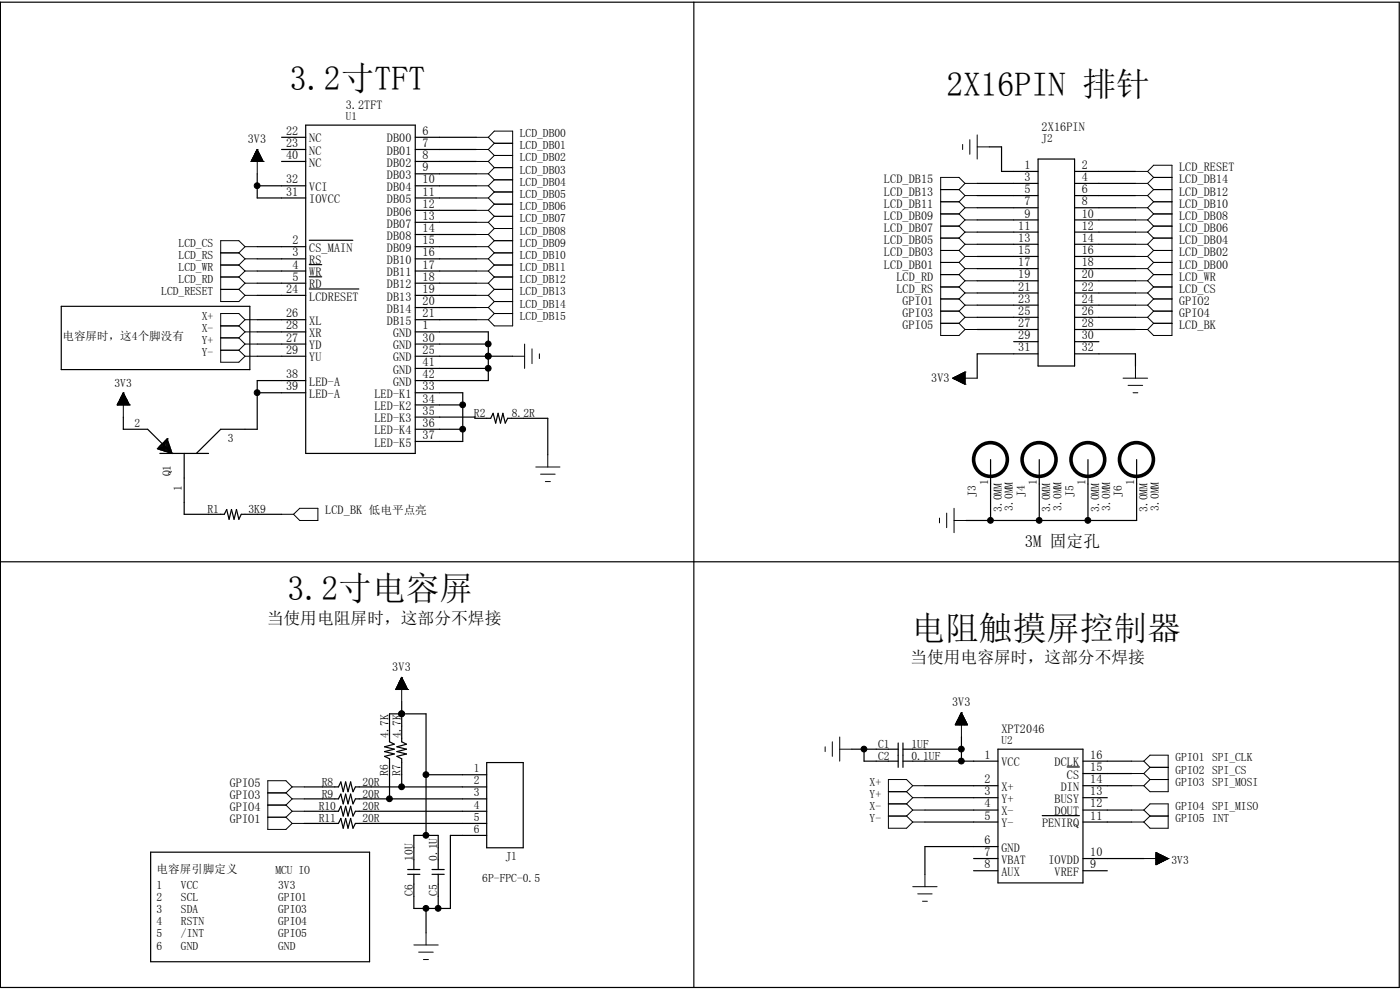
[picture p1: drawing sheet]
<svg xmlns="http://www.w3.org/2000/svg" width="297mm" height="210mm" viewBox="0 0 297 210" stroke-linecap="round" stroke-linejoin="round" font-family="sans-serif">
<g fill="none" stroke="#000" stroke-width=".25">
<path d="M.1 .5h296.7v209h-296.7zM147.2 .5v209M54.6 39.4h10.3M54.6 36.9v5.1h10.3M59.7 29.1h5.2M59.7 31.7h5.2M59.7 34.2h5.2M64.9 26.5h23.2v69.7h-23.2zM88.1 29.1h12.9M88.1 31.7h12.9M88.1 34.2h12.9M88.1 36.9h12.9"/>
<path d="M88.1 39.4h12.9M207.3 38.9h12.9M209.9 31.2h2.6v5.2h7.7M220.2 33.7h7.8v43.9h-7.8zM228 36.4h12.9M228 38.9h12.9M54.6 52.3h10.3M54.6 54.9h10.3M54.6 57.5h10.3M65.6 51h9.2M65.6 56.1h2.6M65.6 58.7h2.6"/>
<path d="M88.1 52.3h12.9M88.1 54.9h12.9M88.1 57.5h12.9M88.1 42h12.9M88.1 44.6h12.9M88.1 47.2h12.9M88.1 49.7h12.9M207.3 41.5h12.9M207.3 44.1h12.9M207.3 46.7h12.9M207.3 49.2h12.9M207.3 51.8h12.9"/>
<path d="M207.3 54.4h12.9M207.3 57h12.9M207.3 59.6h12.9M228 41.5h12.9M228 44.1h12.9M228 46.7h12.9M228 49.2h12.9M228 51.8h12.9M228 54.4h12.9M228 57h12.9M228 59.6h12.9M13 65h40v13.4h-40z"/>
<path d="M54.6 70.4h10.3M54.6 60.1h10.3M54.6 62.7h10.3M54.6 67.8h10.3M54.6 75.6h10.3M54.6 73h10.3M65.6 61.3h10.5M88.1 70.4h15.5v10.3h-15.5M88.1 60.1h12.9M88.1 62.7h12.9M88.1 65.2h12.9M88.1 67.8h12.9"/>
<path d="M88.1 75.6h20.7M88.1 73h15.5M88.1 78.1h15.5M103.6 75.6h.1M207.3 62.1h12.9M207.3 64.7h12.9M207.3 67.3h12.9M207.3 69.9h12.9M215.1 72.5h5.1M220.2 75.1h-12.9v5.1M228 62.1h12.9M228 64.7h12.9"/>
<path d="M228 67.3h12.9M228 69.9h12.9M228 72.5h5.1M228 75.1h12.9v2.5M26.2 88.5v2.6h5.1l5.2 5.1M33.4 95.2h.1M33.4 95.2l3.1 1M33.4 95.2h2.7M33.7 94.9h2.3M33.7 94.9v.4M33.9 96.2h10.3M33.9 94.7h2.1v1.4"/>
<path d="M33.9 94.6v.8M34 95.4h2.2v.7M34.2 94.4h1.7M34.2 94.4v1M34.4 94.1h1.4M34.4 94.1v1.4M34.7 95.6v-1.7h1v2M34.8 95.7h1.5M34.9 93.6h.7M34.9 93.6v2.1M35.2 93.4h.3M35.2 93.3v2.5"/>
<path d="M35.5 93.1h.1M35.5 93.1l1 3.1M35.5 93.1l-2.1 2.1M35.5 93.1v2.8M35.6 95.9h.8M36.5 96.2h.1M39.1 96.2v12.9h8.5l.5-1 .5 2.1 .5-2.1 .6 2.1 .5-2.1 .5 2.1 .5-1.1h8.5M54.6 83.3h10.3M64.9 80.7h-10.3v10.4h-7.8l-5.1 5.1M88.1 83.3h10.1v10.3h-10.1M88.1 85.9h10.1M88.1 88.5h12.7v.2h3.3l.5-1 .6 2 .5-2 .5 2 .5-2 .5 2 .5-1h8.5v7.8"/>
<path d="M88.1 91.1h10.1M210.1 97.5v12.9M220.5 97.5v12.9M230.8 97.5v12.9M241.1 97.5v12.9h-36.1M.1 119.2h296.7M85.2 151.4h.1M85.2 148.8v8.6l1 .5-2 .5 2 .5-2 .5 2 .5-2 .5 1 .6v5.9M180.7 158.9h9.8M183.3 158.9v2.6h7.2M190.5 157.6v5.2M191.6 158.9h12.4"/>
<path d="M191.6 157.6v5.2M204 156.3v5.2M211.7 158.9h18v28.4h-18zM64.6 166.9h7.2l.5-1 .5 2 .5-2 .5 2 .6-2 .5 2 .5-1h27.9M64.6 169.5h7.2l.5-1.1 .5 2.1 .5-2.1 .5 2.1 .6-2.1 .5 2.1 .5-1h27.9M64.6 172.1h7.2l.5-1.1 .5 2.1 .5-2.1 .5 2.1 .6-2.1 .5 2.1 .5-1h27.9M64.6 174.7h7.2l.5-1.1 .5 2.1 .5-2.1 .5 2.1 .6-2.1 .5 2.1 .5-1h27.9M82.6 169.5v-8.5l-1-.6 2.1-.5-2.1-.5 2.1-.5-2.1-.5 2.1-.5-1.1-.5v-6h7.8v25.8M90.4 164.3h12.9M103.3 177.2h-7.8v15.5h-7.7v-7.2M103.3 161.8h7.7v18h-7.7zM191.6 161.5h20.1"/>
<path d="M196.2 166.7h15.5M196.2 169.2h15.5M196.2 171.8h15.5M196.2 174.4h15.5M211.7 179.6h-15.5v5.9M221.1 173h7.9M226.4 162.7h2.6M229.7 161.5h10.4M229.7 166.7h10.4M229.7 169.2h5.2M229.7 171.8h10.4M229.7 174.4h10.4"/>
<path d="M229.7 164.1h10.4M32 180.8h46.4v23.2h-46.4zM86.5 185.5h2.6M86.5 184.4h2.6M87.8 184.4v-7.2h5.2v7.2M90.4 192.7v5.2M91.7 185.5h2.5M91.7 184.4h2.5M93 185.5v7.2M206.5 182.1h5.2M206.5 184.7h5.2M229.7 182.1h13"/>
<path d="M229.7 184.7h5.2"/>
</g>
<g fill="none" stroke="#000" stroke-width=".76">
<circle cx="210.1" cy="97.5" r="3.6"/>
<circle cx="220.4" cy="97.5" r="3.6"/>
<circle cx="230.8" cy="97.5" r="3.6"/>
<circle cx="241.1" cy="97.5" r="3.6"/>
</g>
<g fill="none" stroke="#000" stroke-width=".21">
<path d="M53.3 34.2h.1M53.3 34.2h2.5M53.4 34.1h2.3v.1M53.5 33.9h2.1v.3M53.5 33.8v.4M53.5 33.8h2.1M53.6 33.7h1.9v.5M53.6 33.6v.6M53.6 33.6h1.9M53.7 33.5h1.7v.7M53.7 33.4v.8M53.7 33.4h1.7"/>
<path d="M53.8 33.3h1.5M53.8 33.2v1M53.8 33.2h1.5M53.9 33.1h1.3M53.9 33v1.2M53.9 33h1.3M54 32.9h1.1v1.3M54 32.7v1.5M54 32.8h1.1M54.1 32.7h.9M54.1 32.5v1.7M54.1 32.6h.8"/>
<path d="M54.2 32.5h.7M54.2 32.3v1.9M54.2 32.3h.7M54.3 32.3h.5M54.3 32.1v2.1M54.3 32.2h.5M54.4 32h.3M54.4 31.9v2.3M54.5 31.8h.1M54.5 31.7v2.5M54.6 31.7h.1M54.6 31.7v5.2"/>
<path d="M54.6 31.7l-1.3 2.5M54.6 31.7l1.2 2.5M54.6 31.8v2.4M54.7 32v2.2M54.8 32.2v2M54.9 32.4v1.8M55 32.6v1.6M55.2 33.1v1.1M55.3 33.2v1M55.7 34h-2.3v.2M55.8 34.2h.1M101 29.1h2.6"/>
<path d="M101 31.7h2.6M101 34.2h2.6M101 36.9h2.6M101 39.4h2.6M103.6 29.1l1.3-1.3h3.9v41.3h-3.9l-1.3-1.3M103.6 29.1l1.3 1.3M103.6 31.7l1.3 1.3M103.6 34.2l1.3 1.4M103.6 36.9l1.3 1.2M103.6 39.4l1.3 1.3M104.9 30.4h3.9M104.9 33h3.9"/>
<path d="M104.9 30.4l-1.3 1.3M104.9 35.6h3.9M104.9 33l-1.3 1.2M104.9 38.1h3.9M104.9 35.6l-1.3 1.3M104.9 38.1l-1.3 1.3M204.2 30.6v1.1M204.7 38.9h2.6M204.7 38.9l-1.2 1.3M204.7 38.9l-1.2-1.3h-3.9v33.6h3.9l1.2-1.3M205.7 29.6v3.1M207.3 31.2h2.6"/>
<path d="M207.3 28.6v5.1M240.9 38.9h2.6M240.9 36.4h2.6M243.5 36.4l1.2-1.3h3.9v36.1h-3.9l-1.2-1.3M243.5 36.4l1.2 1.2M243.5 38.9l1.2 1.3M244.7 37.6h3.9M244.7 37.6l-1.2 1.3M46.8 53.6h3.9M46.8 56.2h3.9M46.8 58.8h3.9M50.7 53.6l1.3 1.3"/>
<path d="M50.7 56.2l1.3 1.3M50.7 58.8l1.3 1.3M52 52.3h2.6M52 52.3l-1.3 1.3M52 52.3l-1.3-1.2h-3.9v12.9h3.9l1.3-1.3M52 54.9h2.6M52 54.9l-1.3 1.3M52 57.5h2.6M52 57.5l-1.3 1.3M101 52.3h2.6M101 54.9h2.6M101 57.5h2.6"/>
<path d="M101 42h2.6M101 44.6h2.6M101 47.2h2.6M101 49.7h2.6M103.6 42l1.3 1.3M103.6 44.6l1.3 1.3M103.6 47.2l1.3 1.3M103.6 49.7l1.3 1.4M103.6 52.3l1.3 1.3M103.6 54.9l1.3 1.3M103.6 57.5l1.3 1.3M104.9 53.6h3.9"/>
<path d="M104.9 51.1h3.9M104.9 56.2h3.9M104.9 58.8h3.9M104.9 40.7h3.9M104.9 43.3h3.9M104.9 40.7l-1.3 1.3M104.9 45.9h3.9M104.9 43.3l-1.3 1.3M104.9 48.5h3.9M104.9 45.9l-1.3 1.3M104.9 48.5l-1.3 1.2M104.9 51.1l-1.3 1.2"/>
<path d="M104.9 53.6l-1.3 1.3M104.9 56.2l-1.3 1.3M104.9 58.8l-1.3 1.3M199.6 40.2h3.9M199.6 42.8h3.9M199.6 45.4h3.9M199.6 48h3.9M199.6 50.5h3.9M199.6 53.1h3.9M199.6 55.7h3.9M199.6 58.3h3.9M203.5 40.2l1.2 1.3"/>
<path d="M203.5 42.8l1.2 1.3M203.5 45.4l1.2 1.3M203.5 48l1.2 1.2M203.5 50.5l1.2 1.3M203.5 53.1l1.2 1.3M203.5 55.7l1.2 1.3M203.5 58.3l1.2 1.3M204.7 41.5h2.6M204.7 41.5l-1.2 1.3M204.7 44.1h2.6M204.7 44.1l-1.2 1.3M204.7 46.7h2.6"/>
<path d="M204.7 46.7l-1.2 1.3M204.7 49.2h2.6M204.7 49.2l-1.2 1.3M204.7 51.8h2.6M204.7 51.8l-1.2 1.3M204.7 54.4h2.6M204.7 54.4l-1.2 1.3M204.7 57h2.6M204.7 57l-1.2 1.3M204.7 59.6h2.6M204.7 59.6l-1.2 1.3M240.9 41.5h2.6"/>
<path d="M240.9 44.1h2.6M240.9 46.7h2.6M240.9 49.2h2.6M240.9 51.8h2.6M240.9 54.4h2.6M240.9 57h2.6M240.9 59.6h2.6M243.5 41.5l1.2 1.3M243.5 44.1l1.2 1.3M243.5 46.7l1.2 1.3M243.5 49.2l1.2 1.3M243.5 51.8l1.2 1.3"/>
<path d="M243.5 54.4l1.2 1.3M243.5 57l1.2 1.3M243.5 59.6l1.2 1.3M244.7 40.2h3.9M244.7 42.8h3.9M244.7 45.4h3.9M244.7 48h3.9M244.7 50.5h3.9M244.7 53.1h3.9M244.7 55.7h3.9M244.7 58.3h3.9M244.7 40.2l-1.2 1.3"/>
<path d="M244.7 42.8l-1.2 1.3M244.7 45.4l-1.2 1.3M244.7 48l-1.2 1.2M244.7 50.5l-1.2 1.3M244.7 53.1l-1.2 1.3M244.7 55.7l-1.2 1.3M244.7 58.3l-1.2 1.3M46.8 61.4h3.9M46.8 74.3h3.9M46.8 71.7h3.9M46.8 69.1h3.9M50.7 61.4l1.3 1.3"/>
<path d="M50.7 71.7l1.3 1.3M50.7 74.3l1.3 1.3M50.7 69.1l1.3 1.3M52 67.8l-1.3-1.3h-3.9v10.3h3.9l1.3-1.2M52 60.1h2.6M52 60.1l-1.3 1.3M52 62.7h2.6M52 73h2.6M52 73l-1.3 1.3M52 75.6h2.6M52 67.8h2.6M52 67.8l-1.3 1.3"/>
<path d="M52 70.4h2.6M52 70.4l-1.3 1.3M101 60.1h2.6M101 62.7h2.6M101 67.8h2.6M101 65.2h2.6M103.6 60.1l1.3 1.3M103.6 62.7l1.3 1.3M103.6 65.2l1.3 1.3M104.9 61.4h3.9M104.9 64h3.9M104.9 66.5h3.9"/>
<path d="M104.9 61.4l-1.3 1.3M104.9 64l-1.3 1.2M104.9 66.5l-1.3 1.3M108.8 75.6h2.5M111.3 73v5.1M112.9 74v3.1M114.4 75.1v1M199.6 60.9h3.9M199.6 63.4h3.9M199.6 66h3.9M199.6 68.6h3.9M202.6 79.9v.6"/>
<path d="M202.6 79.9h2.1M202.7 79.9v.6M202.8 79.8v.8M202.9 79.8h1.8M202.9 79.8v.8l1.8 .1M203 79.8v.9M203.1 79.8h1.6M203.1 79.7v1M203.2 79.6v1.2M203.3 79.6h1.4M203.3 79.6v1.2M203.5 79.5v1.4h1.2"/>
<path d="M203.5 60.9l1.2 1.2M203.5 63.4l1.2 1.3M203.5 66l1.2 1.3M203.5 68.6l1.2 1.3M203.5 79.5h1.2M203.5 79.5v1.4M203.6 79.4v1.6h1.1M203.7 79.4h1M203.8 79.4v1.6M203.8 79.3v1.8h.9M203.9 79.3h.8M204 79.3v1.9"/>
<path d="M204 79.2v2h.7M204.1 79.2h.6M204.1 79.2v2M204.3 79.1v2.2h.4M204.3 79.1h.4M204.4 79.1v2.2M204.5 79v2.4h.2M204.5 79h.2M204.6 79v2.4M204.7 78.9v2.6M204.7 78.9h.1M204.7 62.1h2.6"/>
<path d="M204.7 62.1l-1.2 1.3M204.7 64.7h2.6M204.7 64.7l-1.2 1.3M204.7 67.3h2.6M204.7 67.3l-1.2 1.3M204.7 69.9h2.6M204.7 78.9l-2.6 1.3M240.9 62.1h2.6M240.9 64.7h2.6M240.9 67.3h2.6M240.9 69.9h2.6M240.9 77.6v2.6"/>
<path d="M243.5 62.1l1.2 1.3M243.5 64.7l1.2 1.3M243.5 67.3l1.2 1.3M244.7 60.9h3.9M244.7 63.4h3.9M244.7 66h3.9M244.7 68.6h3.9M244.7 60.9l-1.2 1.2M244.7 63.4l-1.2 1.3M244.7 66l-1.2 1.3M244.7 68.6l-1.2 1.3M24.8 85.9h.1"/>
<path d="M24.8 85.9h2.7M24.9 85.9h2.5M25 85.7h2.3v.2M25 85.6v.3M25 85.6h2.3M25.1 85.5h2.2v.4M25.2 85.3h1.9M25.2 85.2v.7M25.2 85.2h1.9M25.3 85.1h1.8M25.3 85v.9M25.4 85h1.6"/>
<path d="M25.4 84.9h1.6v1M25.4 84.8v1.1M25.4 84.8h1.5M25.5 84.7h1.3M25.5 84.6v1.3M25.6 84.6h1.2M25.6 84.5h1.1M25.6 84.3v1.6M25.7 84.4h1M25.7 84.3h.9M25.7 84.1v1.8M25.7 84.2h.9"/>
<path d="M25.8 84.1h.7M25.8 83.9v2M25.9 84h.6M25.9 83.9h.5M25.9 83.7v2.2M26 83.8h.4M26 83.7h.3M26 83.5v2.4M26.1 83.6h.1M26.1 83.5h.1M26.1 83.3v2.6M26.2 83.4h.1"/>
<path d="M26.2 83.3v5.2M26.2 83.3l-1.4 2.6M26.2 83.3l1.3 2.6M26.2 83.4v2.5M26.3 83.6v2.3M26.4 83.8v2.1M26.5 84v1.9M26.6 84.2v1.7M26.7 84.5v1.4M26.8 84.6v1.3M27.1 85v.9M27.1 85.3v.6"/>
<path d="M27.2 85.4h-2.1v.5M27.5 85.9h.1M113.7 99.1h5.1M116.2 96.5v2.6M202.1 80.2l2.6 1.3M202.2 80.1v.2M202.2 80.1h2.5M202.3 80.1v.2M202.4 80.4h2.3M202.4 80.1v.3M202.4 80.1h2.3M202.5 80v.4"/>
<path d="M202.6 80.5h2.1M202.8 80.6h1.9M203.2 80.8h1.5M204.7 81.5h.1M207.3 80.2l-5.2 .1M238.3 80.2h5.2M239.3 81.7h3.1M240.4 83.3h1M59.7 109.1h2.6M62.3 109.1l1.3-1.3h3.8v2.6h-3.8zM114.7 100.6h3.1M115.7 102.2h1.1"/>
<path d="M199.3 109.9v1M200.8 108.8v3.1M202.4 110.4h2.6M202.4 107.8v5.2M83.9 146.3h.1M83.9 146.3h2.6M84 146.2h2.4M84 146.1h2.4M84 146v.3M84.1 146h2.3M84.1 145.9h2.2M84.1 145.8v.5"/>
<path d="M84.2 145.8h2M84.2 145.7h2v.6M84.2 145.6v.7M84.3 145.6h1.8M84.3 145.5h1.8v.8M84.3 145.4v.9M84.4 145.4h1.6M84.5 145.3h1.5M84.5 145.2v1.1M84.5 145.2h1.4M84.5 145.1h1.4v1.2M84.5 144.9v1.4"/>
<path d="M84.6 144.9h1.3M84.6 144.9h1.2v1.4M84.6 144.7v1.6M84.7 144.8h1M84.8 144.7h.9v1.6M84.8 144.5v1.8M84.8 144.6h.8M84.8 144.4h.8v1.9M84.8 144.3v2M84.9 144.4h.6M85 144.3h.5M85 144.1v2.2"/>
<path d="M85 144.1h.4M85 144.1h.3M85 143.9v2.4M85.1 143.9h.2M85.1 143.8h.2M85.1 143.7v2.6M85.2 143.8h.1M85.2 143.7v5.1M85.2 143.7l-1.3 2.6M85.2 143.7l1.3 2.6M85.3 143.8v2.5M85.3 144v2.3"/>
<path d="M85.5 144.2v2.1M86 145.2v1.1M86.3 145.8v.5M86.4 146v.3M86.5 146.3h.1M175 158.4v1M176.6 157.4v3M178.1 158.9h2.6M178.1 156.3v5.2M202.7 153.7l2.5 .1M202.7 153.6v.2M202.8 153.5h2.3"/>
<path d="M202.8 153.4h2.3v.4M202.8 153.4v.4M202.9 153.3h2.1M202.9 153.2h2.1v.6M202.9 153.2v.6M203 153.1h1.9M203 153h1.9v.8M203 153v.8M203.1 152.9h1.8M203.1 152.8h1.7v1M203.1 152.8v1M203.2 152.7h1.5"/>
<path d="M203.2 152.6h1.5v1.2M203.2 152.6v1.2M203.3 152.5h1.3M203.3 152.4h1.3v1.4M203.3 152.3v1.5M203.4 152.3h1.1M203.5 152.2h1v1.6M203.5 152.1v1.7M203.5 152.1h.9M203.5 152h.9v1.8M203.5 151.9v1.9M203.6 151.9h.7"/>
<path d="M203.6 151.8h.7v2M203.6 151.7v2.1M203.7 151.7h.5M203.8 151.6h.3v2.2M203.8 151.5v2.3M203.8 151.5h.3M203.8 151.4h.2v2.4M203.8 151.3v2.5M203.9 151.3h.1M204 151.2h.1M204 151.2v5.1M204 151.2l1.2 2.6h-2.6z"/>
<path d="M56.8 168.2h3.9M56.8 170.8h3.9M56.8 173.4h3.9M60.7 168.2l1.3 1.3M60.7 170.8l1.3 1.3M60.7 173.4l1.3 1.3M62 166.9h2.6M62 166.9l-1.3 1.3M62 166.9l-1.3-1.3h-3.9v10.3h3.9l1.3-1.2M62 169.5h2.6M62 169.5l-1.3 1.3M62 172.1h2.6"/>
<path d="M62 172.1l-1.3 1.3M62 174.7h2.6M188.5 167.9h3.8M188.5 173.1h3.8M188.5 170.5h3.8M192.3 167.9l1.3 1.3M192.3 170.5l1.3 1.3M192.3 173.1l1.3 1.3M193.6 166.7l-1.3-1.3h-3.8v10.3h3.8l1.3-1.3M193.6 166.7h2.6M193.6 171.8h2.6M193.6 174.4h2.6"/>
<path d="M193.6 166.7l-1.3 1.2M193.6 169.2h2.6M193.6 169.2l-1.3 1.3M193.6 171.8l-1.3 1.3M240.1 161.5h2.6M240.1 164.1h2.6M240.1 166.7h2.6M240.1 171.8h2.6M240.1 174.4h2.6M242.7 161.5l1.3 1.3M242.7 161.5l1.3-1.3h3.8v7.7h-3.8l-1.3-1.2M242.7 171.8l1.3-1.3h3.8v5.2h-3.8l-1.3-1.3"/>
<path d="M242.7 164.1l1.3 1.3M242.7 171.8l1.3 1.3M244 162.8h3.8M244 165.4h3.8M244 162.8l-1.3 1.3M244 165.4l-1.3 1.3M244 173.1h3.8M244 173.1l-1.3 1.3M90.4 197.9v2.5M193.6 188.1h5.2M194.7 189.6h3M195.7 191.2h1"/>
<path d="M196.2 185.5v2.6M242.7 182.1h5.1M245.2 180.8l2.6 1.3-2.6 1.3zM245.2 183.4h.2M245.2 183.3h.4M245.2 183.2h.6M245.2 181.2h.8v1.8h-.8M245.2 181.3h1v1.7h-1M245.2 181.4h1.2v1.5h-1.2M245.2 182.8h1.5M245.2 182.5h1.9M245.2 182.3h2.3"/>
<path d="M245.2 182.2h2.5M245.2 182h2.4v.2M245.2 181.9h2.2v.4M245.2 181.8h2v.6M245.2 181.7h1.8v.8M245.2 181.6h1.6v1M245.2 181.5h1.4v1.3M245.2 181.1h.5v2.1M245.2 181h.4v2.3M245.2 180.9h.2v2.5M245.4 180.9v2.4M245.7 181v2.2"/>
<path d="M245.9 181.1v2M246.1 181.3v1.7M246.3 181.4v1.5M246.5 181.5v1.3M246.7 181.6v1.1M246.9 181.7v.9h-1.7M247.1 181.8v.7M247.3 181.9v.5h-2.1M247.5 182v.3M247.7 182.1v.1M247.8 182.1h.1M87.8 200.4h5.2"/>
<path d="M88.8 202h3.1M89.8 203.5h1.1"/>
</g>
<g fill="#000" stroke="#000" stroke-width=".21">
<circle cx="54.5" cy="39.4" r=".61"/>
<circle cx="103.6" cy="78.1" r=".61"/>
<circle cx="103.6" cy="73" r=".61"/>
<circle cx="103.6" cy="75.5" r=".61"/>
<circle cx="54.5" cy="83.3" r=".61"/>
<circle cx="98.1" cy="85.9" r=".61"/>
<circle cx="98.1" cy="91" r=".61"/>
<circle cx="210.1" cy="110.4" r=".61"/>
<circle cx="220.5" cy="110.4" r=".61"/>
<circle cx="230.8" cy="110.4" r=".61"/>
<circle cx="85.2" cy="151.4" r=".61"/>
<circle cx="183.3" cy="158.9" r=".61"/>
<circle cx="203.9" cy="158.9" r=".61"/>
<circle cx="82.6" cy="169.4" r=".61"/>
<circle cx="85.2" cy="166.9" r=".61"/>
<circle cx="90.4" cy="164.3" r=".61"/>
<circle cx="90.4" cy="177.2" r=".61"/>
<circle cx="203.9" cy="161.4" r=".61"/>
<circle cx="90.4" cy="192.7" r=".61"/>
<circle cx="92.9" cy="192.7" r=".61"/>
</g>
<g font-size="7.2">
<text x="61.5" y="19.1">3.2寸TFT</text>
<text x="200.8" y="20.4">2X16PIN 排针</text>
<text x="61" y="127.2">3.2寸电容屏</text>
<text x="193.4" y="135.7">电阻触摸屏控制器</text>
</g>
<g font-size="3.6">
<text x="217.4" y="116.1">3M 固定孔</text>
<text x="56.6" y="132.3">当使用电阻屏时，这部分不焊接</text>
<text x="193.1" y="140.6">当使用电容屏时，这部分不焊接</text>
</g>
<g font-size="2.6">
<text x="73.4" y="23.2">3.2TFT</text>
<text x="60.7" y="28.6">22</text>
<text x="89.7" y="28.6">6</text>
<text x="221" y="27.8">2X16PIN</text>
<text x="52.6" y="30.4">3V3</text>
<text x="60.7" y="31.2">23</text>
<text x="60.7" y="33.7">40</text>
<text x="65.6" y="30.2">NC</text>
<text x="65.6" y="32.8">NC</text>
<text x="65.6" y="35.3">NC</text>
<text x="82.1" y="30.2">DB00</text>
<text x="82.1" y="32.8">DB01</text>
<text x="82.1" y="35.3">DB02</text>
<text x="89.7" y="31.2">7</text>
<text x="89.7" y="33.7">8</text>
<text x="217.3" y="35.8">1</text>
<text x="229.5" y="35.8">2</text>
<text x="60.7" y="41.5">31</text>
<text x="60.7" y="38.9">32</text>
<text x="65.6" y="40.5">VCI</text>
<text x="82.1" y="38">DB03</text>
<text x="82.1" y="40.5">DB04</text>
<text x="89.7" y="36.4">9</text>
<text x="89.7" y="38.9">10</text>
<text x="89.7" y="41.5">11</text>
<text x="187.5" y="38.9">LCD_DB15</text>
<text x="187.5" y="41.5">LCD_DB13</text>
<text x="217.3" y="38.4">3</text>
<text x="217.3" y="41">5</text>
<text x="229.5" y="38.4">4</text>
<text x="229.5" y="41">6</text>
<text x="250.1" y="36.4">LCD_RESET</text>
<text x="250.1" y="38.9">LCD_DB14</text>
<text x="250.1" y="41.5">LCD_DB12</text>
<text x="65.6" y="43.1">IOVCC</text>
<text x="82.1" y="43.1">DB05</text>
<text x="82.1" y="45.7">DB06</text>
<text x="89.7" y="44.1">12</text>
<text x="89.7" y="46.7">13</text>
<text x="187.5" y="44.1">LCD_DB11</text>
<text x="187.5" y="46.7">LCD_DB09</text>
<text x="217.3" y="43.6">7</text>
<text x="217.3" y="46.1">9</text>
<text x="229.5" y="43.6">8</text>
<text x="229.5" y="46.1">10</text>
<text x="250.1" y="44.1">LCD_DB10</text>
<text x="250.1" y="46.7">LCD_DB08</text>
<text x="62" y="51.8">2</text>
<text x="65.6" y="53.4">CS_MAIN</text>
<text x="82.1" y="48.3">DB07</text>
<text x="82.1" y="50.8">DB08</text>
<text x="82.1" y="53.4">DB09</text>
<text x="89.7" y="49.2">14</text>
<text x="89.7" y="51.8">15</text>
<text x="187.5" y="49.2">LCD_DB07</text>
<text x="187.5" y="51.8">LCD_DB05</text>
<text x="216" y="48.7">11</text>
<text x="216" y="51.3">13</text>
<text x="216" y="53.9">15</text>
<text x="229.5" y="48.7">12</text>
<text x="229.5" y="51.3">14</text>
<text x="229.5" y="53.9">16</text>
<text x="250.1" y="49.2">LCD_DB06</text>
<text x="250.1" y="51.8">LCD_DB04</text>
<text x="62" y="54.4">3</text>
<text x="62" y="57">4</text>
<text x="62" y="59.6">5</text>
<text x="65.6" y="56">RS</text>
<text x="65.6" y="58.6">WR</text>
<text x="82.1" y="56">DB10</text>
<text x="82.1" y="58.6">DB11</text>
<text x="89.7" y="54.4">16</text>
<text x="89.7" y="57">17</text>
<text x="89.7" y="59.6">18</text>
<text x="187.5" y="54.4">LCD_DB03</text>
<text x="187.5" y="57">LCD_DB01</text>
<text x="190.2" y="59.6">LCD_RD</text>
<text x="216" y="56.5">17</text>
<text x="216" y="59.1">19</text>
<text x="229.5" y="56.5">18</text>
<text x="229.5" y="59.1">20</text>
<text x="250.1" y="54.4">LCD_DB02</text>
<text x="250.1" y="57">LCD_DB00</text>
<text x="250.1" y="59.6">LCD_WR</text>
<text x="60.7" y="62.1">24</text>
<text x="65.6" y="61.2">RD</text>
<text x="65.6" y="63.8">LCDRESET</text>
<text x="82.1" y="61.2">DB12</text>
<text x="82.1" y="63.8">DB13</text>
<text x="89.7" y="62.1">19</text>
<text x="89.7" y="64.7">20</text>
<text x="190.2" y="62.1">LCD_RS</text>
<text x="191.5" y="64.7">GPIO1</text>
<text x="216" y="61.6">21</text>
<text x="216" y="64.2">23</text>
<text x="229.5" y="61.6">22</text>
<text x="229.5" y="64.2">24</text>
<text x="250.1" y="62.1">LCD_CS</text>
<text x="250.1" y="64.7">GPIO2</text>
<text x="60.7" y="67.3">26</text>
<text x="60.7" y="69.9">28</text>
<text x="65.6" y="68.9">XL</text>
<text x="65.6" y="71.5">XR</text>
<text x="82.1" y="66.3">DB14</text>
<text x="82.1" y="68.9">DB15</text>
<text x="83.4" y="71.5">GND</text>
<text x="89.7" y="69.9">1</text>
<text x="89.7" y="67.3">21</text>
<text x="191.5" y="67.3">GPIO3</text>
<text x="191.5" y="69.9">GPIO5</text>
<text x="216" y="66.8">25</text>
<text x="216" y="69.4">27</text>
<text x="216" y="71.9">29</text>
<text x="229.5" y="66.8">26</text>
<text x="229.5" y="69.4">28</text>
<text x="229.5" y="71.9">30</text>
<text x="250.1" y="67.3">GPIO4</text>
<text x="250.1" y="69.9">LCD_BK</text>
<text x="60.7" y="72.5">27</text>
<text x="60.7" y="75.1">29</text>
<text x="65.6" y="74.1">YD</text>
<text x="65.6" y="76.7">YU</text>
<text x="83.4" y="76.7">GND</text>
<text x="83.4" y="74.1">GND</text>
<text x="89.7" y="75.1">25</text>
<text x="89.7" y="72.5">30</text>
<text x="89.7" y="77.6">41</text>
<text x="216" y="74.5">31</text>
<text x="229.5" y="74.5">32</text>
<text x="60.7" y="80.2">38</text>
<text x="60.7" y="82.8">39</text>
<text x="65.6" y="81.8">LED-A</text>
<text x="83.4" y="79.2">GND</text>
<text x="83.4" y="81.8">GND</text>
<text x="89.7" y="82.8">33</text>
<text x="89.7" y="80.2">42</text>
<text x="197.6" y="81">3V3</text>
<text x="65.6" y="84.4">LED-A</text>
<text x="79.5" y="84.4">LED-K1</text>
<text x="79.5" y="87">LED-K2</text>
<text x="79.5" y="89.6">LED-K3</text>
<text x="89.7" y="85.4">34</text>
<text x="89.7" y="87.9">35</text>
<text x="79.5" y="92.2">LED-K4</text>
<text x="79.5" y="94.7">LED-K5</text>
<text x="89.7" y="90.6">36</text>
<text x="89.7" y="93.1">37</text>
<text x="69" y="109.1">LCD_BK 低电平点亮</text>
<text x="83.2" y="142.4">3V3</text>
<text x="202" y="149.9">3V3</text>
<text x="212.5" y="155.6">XPT2046</text>
<text x="208.8" y="161">1</text>
<text x="231.3" y="161">16</text>
<text x="48.7" y="166.9">GPIO5</text>
<text x="208.8" y="166.1">2</text>
<text x="212.5" y="162.6">VCC</text>
<text x="212.5" y="167.8">X+</text>
<text x="223.7" y="162.6">DCLK</text>
<text x="225" y="167.8">DIN</text>
<text x="226.4" y="165.2">CS</text>
<text x="231.3" y="166.1">14</text>
<text x="231.3" y="163.6">15</text>
<text x="48.7" y="169.5">GPIO3</text>
<text x="48.7" y="172.1">GPIO4</text>
<text x="208.8" y="168.7">3</text>
<text x="208.8" y="171.3">4</text>
<text x="208.8" y="173.9">5</text>
<text x="212.5" y="170.3">Y+</text>
<text x="212.5" y="172.9">X-</text>
<text x="223.7" y="172.9">DOUT</text>
<text x="223.7" y="170.3">BUSY</text>
<text x="231.3" y="173.9">11</text>
<text x="231.3" y="171.3">12</text>
<text x="231.3" y="168.7">13</text>
<text x="48.7" y="174.7">GPIO1</text>
<text x="208.8" y="179">6</text>
<text x="212.5" y="175.5">Y-</text>
<text x="221.1" y="175.5">PENIRQ</text>
<text x="208.8" y="181.6">7</text>
<text x="208.8" y="184.2">8</text>
<text x="212.5" y="180.7">GND</text>
<text x="212.5" y="183.2">VBAT</text>
<text x="212.5" y="185.8">AUX</text>
<text x="222.4" y="183.2">IOVDD</text>
<text x="223.7" y="185.8">VREF</text>
<text x="231.3" y="184.2">9</text>
<text x="231.3" y="181.6">10</text>
</g>
<g font-size="2.5">
<text x="110.3" y="29.1">LCD_DB00</text>
<text x="110.3" y="31.7">LCD_DB01</text>
<text x="110.3" y="34.2">LCD_DB02</text>
<text x="110.3" y="36.9">LCD_DB03</text>
<text x="110.3" y="39.4">LCD_DB04</text>
<text x="110.3" y="42">LCD_DB05</text>
<text x="110.3" y="44.6">LCD_DB06</text>
<text x="110.3" y="47.2">LCD_DB07</text>
<text x="37.9" y="52.3">LCD_CS</text>
<text x="110.3" y="49.7">LCD_DB08</text>
<text x="110.3" y="52.3">LCD_DB09</text>
<text x="37.9" y="54.9">LCD_RS</text>
<text x="37.9" y="57.5">LCD_WR</text>
<text x="110.3" y="54.9">LCD_DB10</text>
<text x="110.3" y="57.5">LCD_DB11</text>
<text x="34.2" y="62.7">LCD_RESET</text>
<text x="37.9" y="60.1">LCD_RD</text>
<text x="110.3" y="60.1">LCD_DB12</text>
<text x="110.3" y="62.7">LCD_DB13</text>
<text x="110.3" y="65.2">LCD_DB14</text>
<text x="42.8" y="67.8">X+</text>
<text x="42.8" y="70.4">X-</text>
<text x="110.3" y="67.8">LCD_DB15</text>
<text x="13.2" y="72.2">电容屏时，这4个脚没有</text>
<text x="42.8" y="73">Y+</text>
<text x="42.8" y="75.6">Y-</text>
<text x="24.3" y="82">3V3</text>
<text x="100.5" y="88.5">R2</text>
<text x="108.6" y="88.5">8.2R</text>
<text x="28.5" y="90.6">2</text>
<text x="48.3" y="93.7">3</text>
<text x="36.2" y="101" transform="rotate(-90 36.2 101)">Q1</text>
<text x="38.6" y="104.1" transform="rotate(-90 38.6 104.1)">1</text>
<text x="207" y="105.4" transform="rotate(-90 207 105.4)">J3</text>
<text x="209.6" y="102.9" transform="rotate(-90 209.6 102.9)">1</text>
<text x="217.4" y="105.4" transform="rotate(-90 217.4 105.4)">J4</text>
<text x="220" y="102.9" transform="rotate(-90 220 102.9)">1</text>
<text x="227.7" y="105.4" transform="rotate(-90 227.7 105.4)">J5</text>
<text x="230.2" y="102.9" transform="rotate(-90 230.2 102.9)">1</text>
<text x="238" y="105.4" transform="rotate(-90 238 105.4)">J6</text>
<text x="240.6" y="102.9" transform="rotate(-90 240.6 102.9)">1</text>
<text x="44" y="108.8">R1</text>
<text x="52.7" y="108.9">3K9</text>
<text x="212.5" y="108.6" transform="rotate(-90 212.5 108.6)">3.0MM</text>
<text x="214.8" y="108.3" transform="rotate(-90 214.8 108.3)">3.0MM</text>
<text x="222.8" y="108.6" transform="rotate(-90 222.8 108.6)">3.0MM</text>
<text x="225.2" y="108.3" transform="rotate(-90 225.2 108.3)">3.0MM</text>
<text x="233.2" y="108.6" transform="rotate(-90 233.2 108.6)">3.0MM</text>
<text x="235.5" y="108.3" transform="rotate(-90 235.5 108.3)">3.0MM</text>
<text x="243.5" y="108.6" transform="rotate(-90 243.5 108.6)">3.0MM</text>
<text x="245.8" y="108.3" transform="rotate(-90 245.8 108.3)">3.0MM</text>
<text x="82.4" y="156.5" transform="rotate(-90 82.4 156.5)">4.7K</text>
<text x="85" y="156.5" transform="rotate(-90 85 156.5)">4.7K</text>
<text x="186.3" y="158.7">C1</text>
<text x="186.3" y="161.3">C2</text>
<text x="193.4" y="158.7">1UF</text>
<text x="193.4" y="161.3">0.1UF</text>
<text x="249.4" y="161.5">GPIO1 SPI_CLK</text>
<text x="68.2" y="166.7">R8</text>
<text x="76.9" y="166.7">20R</text>
<text x="82.4" y="164.5" transform="rotate(-90 82.4 164.5)">R6</text>
<text x="85" y="164.5" transform="rotate(-90 85 164.5)">R7</text>
<text x="100.5" y="163.8">1</text>
<text x="100.5" y="166.4">2</text>
<text x="184.5" y="166.7">X+</text>
<text x="249.4" y="164.1">GPIO2 SPI_CS</text>
<text x="249.4" y="166.7">GPIO3 SPI_MOSI</text>
<text x="67.6" y="171.8">R10</text>
<text x="68.2" y="169.2">R9</text>
<text x="76.9" y="169.3">20R</text>
<text x="76.9" y="171.9">20R</text>
<text x="100.5" y="169">3</text>
<text x="100.5" y="171.6">4</text>
<text x="184.5" y="169.2">Y+</text>
<text x="184.5" y="171.8">X-</text>
<text x="249.4" y="171.8">GPIO4 SPI_MISO</text>
<text x="67.6" y="174.4">R11</text>
<text x="76.9" y="174.5">20R</text>
<text x="100.5" y="174.1">5</text>
<text x="100.5" y="176.7">6</text>
<text x="184.5" y="174.4">Y-</text>
<text x="249.4" y="174.4">GPIO5 INT</text>
<text x="33.2" y="185.2">电容屏引脚定义</text>
<text x="58.4" y="185.5">MCU IO</text>
<text x="87.6" y="182.6" transform="rotate(-90 87.6 182.6)">10U</text>
<text x="92.8" y="182.6" transform="rotate(-90 92.8 182.6)">0.1U</text>
<text x="107.2" y="182.4">J1</text>
<text x="248.5" y="183.2">3V3</text>
<text x="33.2" y="188.5">1</text>
<text x="33.2" y="191.1">2</text>
<text x="38.4" y="191.1">SCL</text>
<text x="38.4" y="188.5">VCC</text>
<text x="59" y="188.5">3V3</text>
<text x="59" y="191.1">GPIO1</text>
<text x="87.6" y="190" transform="rotate(-90 87.6 190)">C6</text>
<text x="92.8" y="190" transform="rotate(-90 92.8 190)">C5</text>
<text x="102.3" y="187.1">6P-FPC-0.5</text>
<text x="33.2" y="193.7">3</text>
<text x="33.2" y="196.3">4</text>
<text x="38.4" y="196.3">RSTN</text>
<text x="38.4" y="193.7">SDA</text>
<text x="59" y="193.7">GPIO3</text>
<text x="59" y="196.3">GPIO4</text>
<text x="33.2" y="198.8">5</text>
<text x="33.2" y="201.4">6</text>
<text x="38.4" y="198.8">/INT</text>
<text x="38.4" y="201.4">GND</text>
<text x="59" y="201.4">GND</text>
<text x="59" y="198.8">GPIO5</text>
</g>
<g font-size="2.4">
<text x="73.4" y="25.5">U1</text>
<text x="221" y="30.1">J2</text>
<text x="212.5" y="157.9">U2</text>
</g>
</svg>
